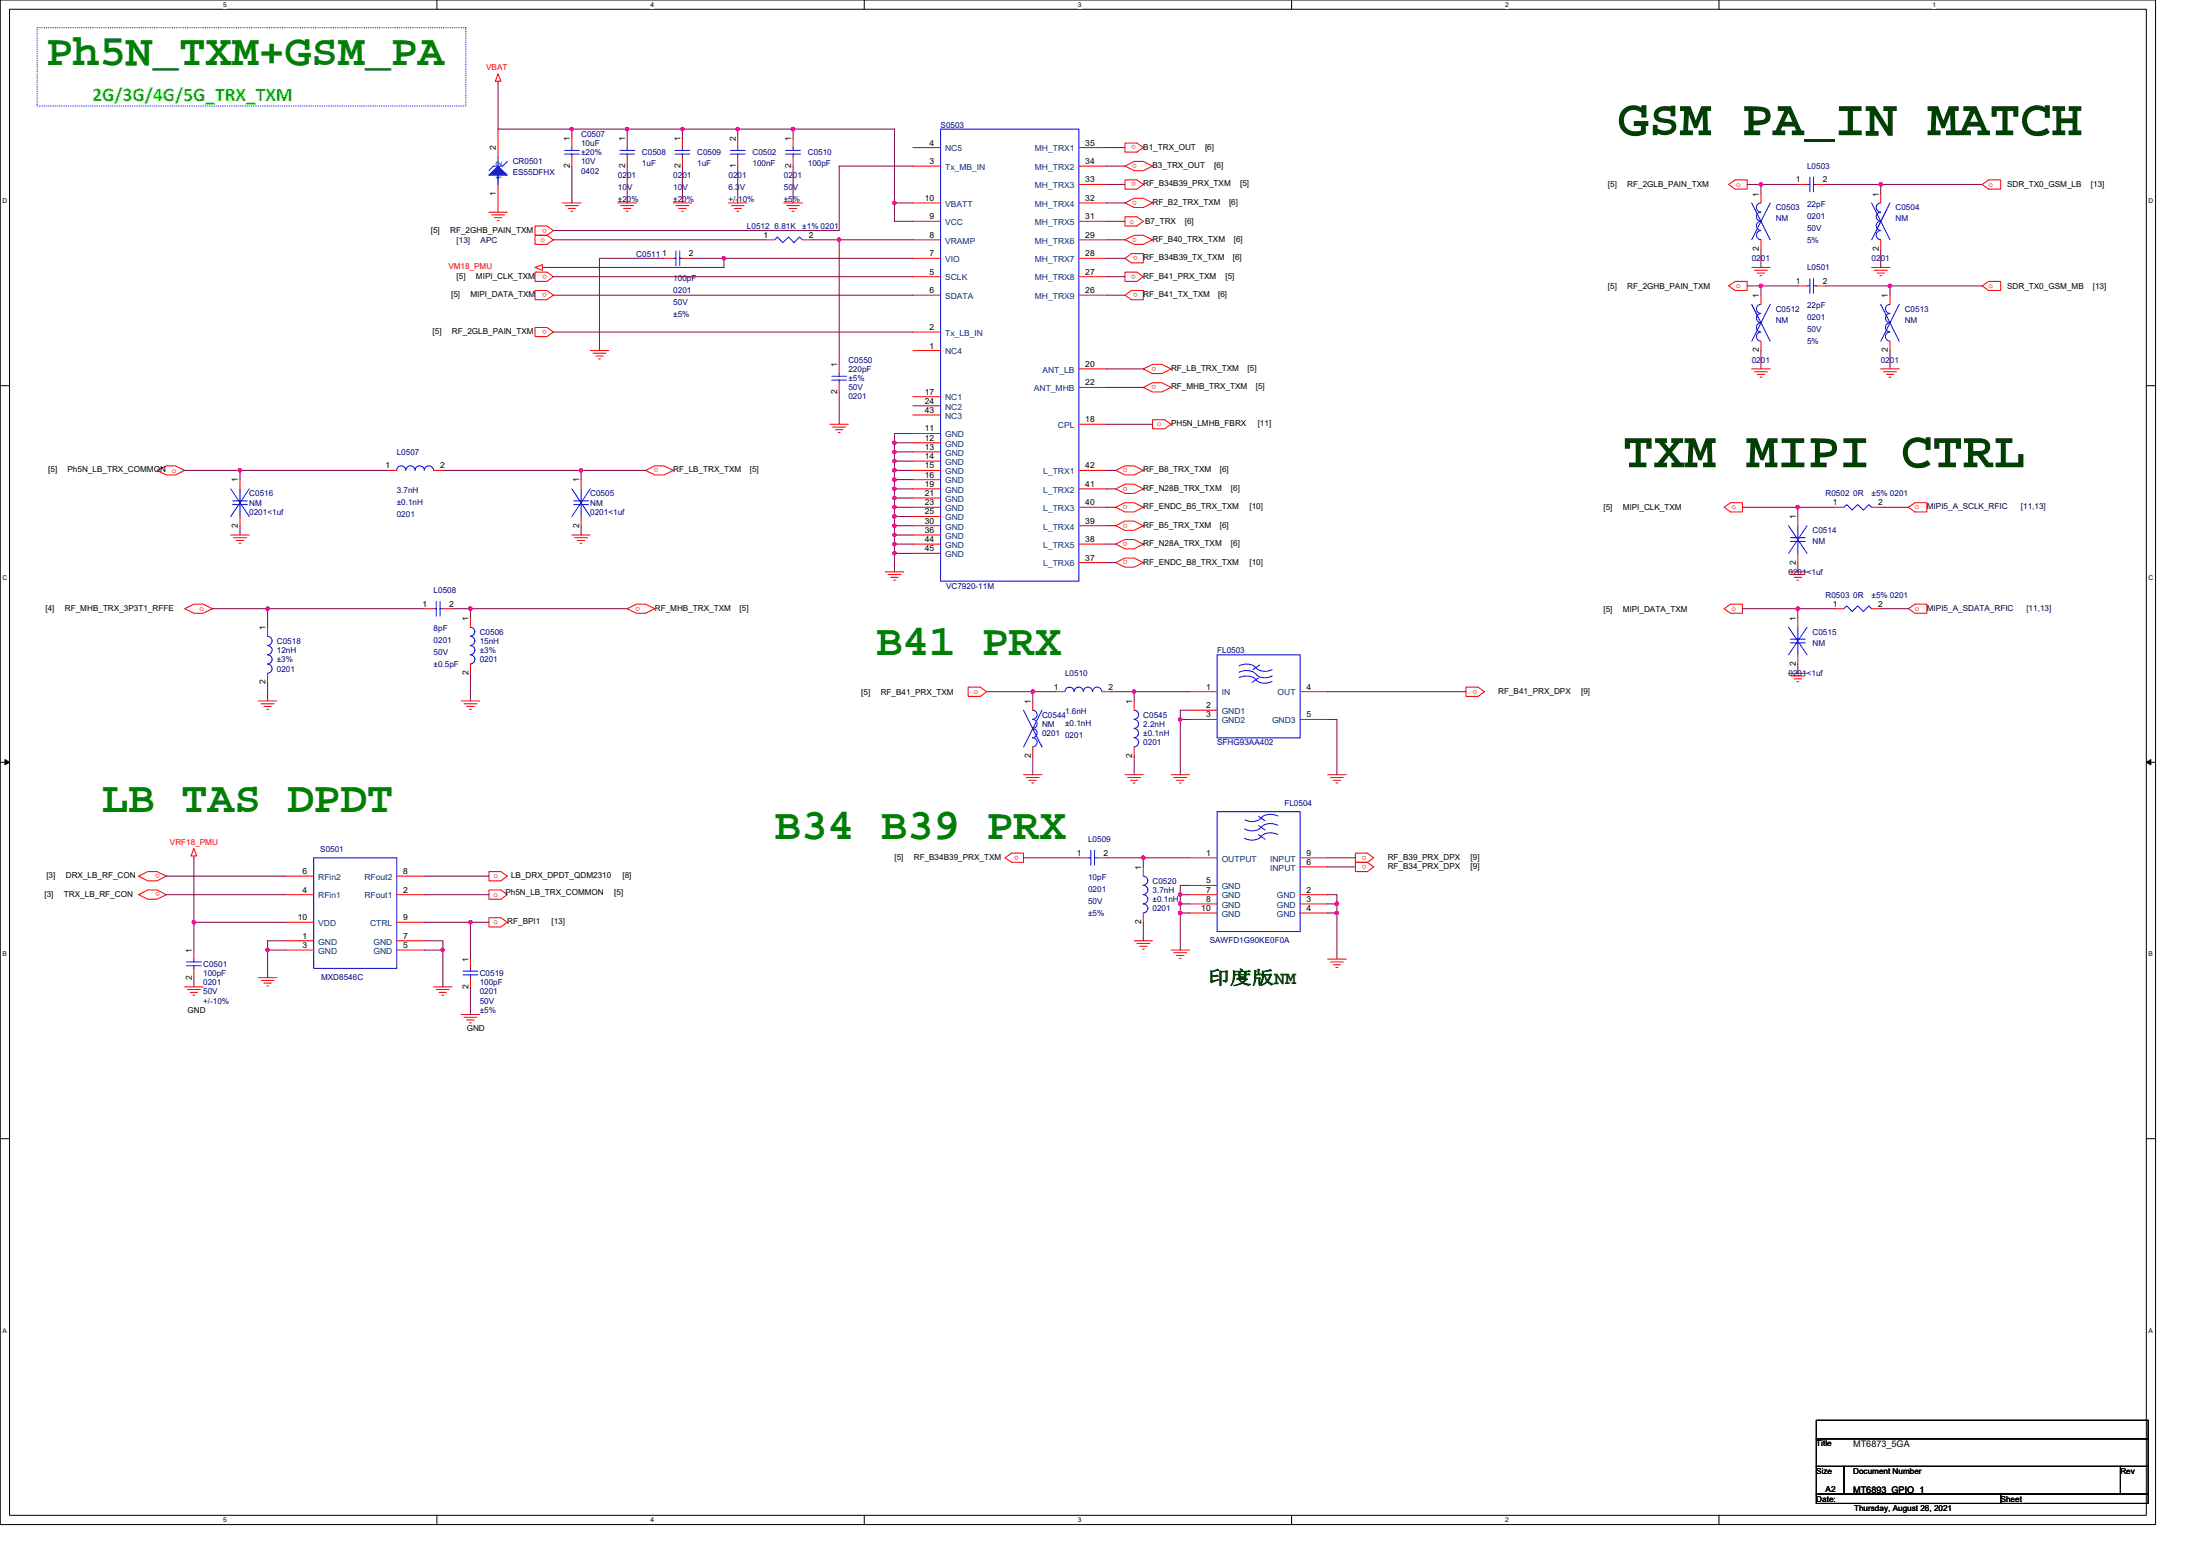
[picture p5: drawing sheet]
<svg xmlns="http://www.w3.org/2000/svg" width="297mm" height="210mm" viewBox="0 0 297 210" stroke-linecap="round" stroke-linejoin="round" font-family="sans-serif">
<path d="M0 0h291v205.7h-291zM1.3 1.2h288.5v203.3h-288.5z" fill="none" stroke="#000" stroke-width=".14"/>
<g fill="#fff">
<path d="M30.1 .1h.5v1h-.5z"/>
<path d="M30.1 204.6h.5v1h-.5z"/>
</g>
<path d="M59 0v1.2M59 204.5v1.2" fill="none" stroke="#000" stroke-width=".14"/>
<g fill="#fff">
<path d="M87.8 .1h.5v1h-.5z"/>
<path d="M87.8 204.6h.5v1h-.5z"/>
</g>
<path d="M116.7 0v1.2M116.7 204.5v1.2" fill="none" stroke="#000" stroke-width=".14"/>
<g fill="#fff">
<path d="M145.5 .1h.5v1h-.5z"/>
<path d="M145.5 204.6h.5v1h-.5z"/>
</g>
<path d="M174.4 0v1.2M174.4 204.5v1.2" fill="none" stroke="#000" stroke-width=".14"/>
<g fill="#fff">
<path d="M203.2 .1h.5v1h-.5z"/>
<path d="M203.2 204.6h.5v1h-.5z"/>
</g>
<path d="M232.1 0v1.2M232.1 204.5v1.2" fill="none" stroke="#000" stroke-width=".14"/>
<g fill="#fff">
<path d="M260.9 .1h.5v1h-.5z"/>
<path d="M.4 26.6h.6v1h-.6z"/>
<path d="M290.1 26.6h.6v1h-.6z"/>
<path d="M.4 77.4h.6v1h-.6z"/>
<path d="M290.1 77.4h.6v1h-.6z"/>
</g>
<path d="M0 52h1.3M289.8 52h1.2" fill="none" stroke="#000" stroke-width=".14"/>
<g fill="#fff">
<path d="M.4 128.3h.5v1h-.5z"/>
<path d="M290.1 128.3h.6v1h-.6z"/>
</g>
<path d="M0 102.9h1.3M289.8 102.9h1.2" fill="none" stroke="#000" stroke-width=".14"/>
<path d="M.7 102.5l.6 .4-.6 .3zM289.8 102.9l.6-.4v.7z" fill="#000" stroke="#000" stroke-width=".14"/>
<g fill="#fff">
<path d="M.4 179.1h.5v1h-.5z"/>
<path d="M290.1 179.1h.6v1h-.6z"/>
</g>
<path d="M0 153.7h1.3M289.8 153.7h1.2M245.2 191.7h44.8v2.5h-44.8zM245.2 194.2h44.8v3.7h-44.8zM245.2 197.9h3.8v3.7h-3.8zM249 197.9h37.3v3.7h-37.3zM286.3 197.9h3.7v3.7h-3.7zM245.2 201.6h24.9v1.3h-24.9zM270.1 201.6h19.9v1.3h-19.9z" fill="none" stroke="#000" stroke-width=".14"/>
<g fill="none" stroke="#00f" stroke-width=".14">
<path d="M5 3.7h57.9v10.6h-57.9zM77.2 19.9v.4M84.7 19.9v.4M92.1 19.9v.4M99.6 19.9v.4M107.1 19.9v.4M127 17.4h18.7v61h-18.7zM67.2 21.2v1.2M67.2 23.6v1.3M68.5 21.8l-.6 .6h-1.3l-.6 .6M76.2 20.3h2M76.2 20.8h2"/>
<path d="M77.2 20.8v.4M83.7 20.3h2M83.7 20.8h2M84.7 20.8v.4M90.9 34.9h.4M91.1 20.3h2M91.1 20.8h2M91.3 33.9v2M91.8 33.9v2M91.8 34.9h.3M92.1 20.8v.4M98.6 20.8h2"/>
<path d="M98.6 20.3h2M99.6 20.8v.4M104.6 32.4l.4-.4 .7 .7 .8-.7 .7 .7 .7-.7 .4 .4M106.1 20.3h2M106.1 20.8h2M107.1 20.8v.4M236.5 27.4l2.5 5M237.7 27.4a.61 .61 0 0 0-.6 .6 .61 .61 0 0 0 .6 .6 .61 .61 0 0 0-.6 .6 .61 .61 0 0 0 .6 .6M237.7 29.9a.61 .61 0 0 0-.6 .6 .61 .61 0 0 0 .6 .6M237.7 31.1a.61 .61 0 0 0-.6 .6 .61 .61 0 0 0 .6 .6M239 27.4l-2.5 5M244 24.9h.4"/>
<path d="M244 38.6h.4M244.4 23.9v2M244.4 37.6v2M244.9 23.9v2M244.9 24.9h.3M244.9 37.6v2M244.9 38.6h.3M252.7 27.4l2.5 5M253.9 27.4a.61 .61 0 0 0-.6 .6 .61 .61 0 0 0 .6 .6 .61 .61 0 0 0-.6 .6 .61 .61 0 0 0 .6 .6M253.9 29.9a.61 .61 0 0 0-.6 .6 .61 .61 0 0 0 .6 .6M253.9 31.1a.61 .61 0 0 0-.6 .6 .61 .61 0 0 0 .6 .6M255.2 27.4l-2.5 5"/>
<path d="M112.3 50.8h2M112.3 51.3h2M113.3 50.4v.4M113.3 51.3v.3M236.5 41.1l2.5 5M237.7 41.1a.6 .6 0 0 0-.6 .6 .6 .6 0 0 0 .6 .6M237.7 42.3a.61 .61 0 0 0-.6 .6 .61 .61 0 0 0 .6 .6M237.7 43.6a.61 .61 0 0 0-.6 .6 .61 .61 0 0 0 .6 .6M237.7 44.8a.61 .61 0 0 0-.6 .6 .61 .61 0 0 0 .6 .6M239 41.1l-2.5 5M253.9 41.1l2.5 5M255.2 41.1a.6 .6 0 0 0-.6 .6 .6 .6 0 0 0 .6 .6"/>
<path d="M255.2 42.3a.61 .61 0 0 0-.6 .6 .61 .61 0 0 0 .6 .6M255.2 43.6a.61 .61 0 0 0-.6 .6 .61 .61 0 0 0 .6 .6M255.2 44.8a.61 .61 0 0 0-.6 .6 .61 .61 0 0 0 .6 .6M256.4 41.1l-2.5 5M31.2 66l2.5 3.7M31.4 67.6h2M31.4 68.1h2M32.4 66v1.6M32.4 68.1v1.6M33.7 66l-2.5 3.7M53.6 63.5a.6 .6 0 0 1 .6-.6 .6 .6 0 0 1 .6 .6 .63 .63 0 0 1 .6-.6 .63 .63 0 0 1 .6 .6 .63 .63 0 0 1 .6-.6 .63 .63 0 0 1 .7 .6 .63 .63 0 0 1 .6-.6 .63 .63 0 0 1 .6 .6M77.2 66l2.5 3.7"/>
<path d="M77.5 67.6h2M77.5 68.1h2M78.5 66v1.6M78.5 68.1v1.6M79.7 66l-2.5 3.7M241.5 71l2.5 3.7M241.7 72.6h2M241.7 73.1h2M242.7 71v1.6M242.7 73.1v1.6M244 71l-2.5 3.7M249 68.5l.3-.4 .8 .7 .7-.7 .8 .7 .7-.7 .4 .4"/>
<path d="M36.1 85.9a.61 .61 0 0 1 .6 .6 .61 .61 0 0 1-.6 .6M36.1 87.1a.61 .61 0 0 1 .6 .6 .61 .61 0 0 1-.6 .6M36.1 88.4a.61 .61 0 0 1 .6 .6 .61 .61 0 0 1-.6 .6M36.1 89.6a.61 .61 0 0 1 .6 .6 .61 .61 0 0 1-.6 .6M58.5 82.1h.4M58.9 81.2v1.9M59.4 81.2v1.9M59.4 82.1h.4M63.5 84.6a.6 .6 0 0 1 .6 .6 .6 .6 0 0 1-.6 .7M63.5 85.9a.61 .61 0 0 1 .6 .6 .61 .61 0 0 1-.6 .6M63.5 87.1a.61 .61 0 0 1 .6 .6 .61 .61 0 0 1-.6 .6M63.5 88.4a.61 .61 0 0 1 .6 .6 .61 .61 0 0 1-.6 .6"/>
<path d="M138.2 95.8l2.5 5M139.4 95.8a.61 .61 0 0 1 .6 .7 .61 .61 0 0 1-.6 .6 .61 .61 0 0 1 .6 .6 .61 .61 0 0 1-.6 .6M139.4 98.3a.61 .61 0 0 1 .6 .6 .61 .61 0 0 1-.6 .6M139.4 99.6a.61 .61 0 0 1 .6 .6 .61 .61 0 0 1-.6 .6M140.7 95.8l-2.5 5M143.8 93.3a.6 .6 0 0 1 .6-.6 .6 .6 0 0 1 .6 .6M145 93.3a.61 .61 0 0 1 .6-.6 .61 .61 0 0 1 .7 .6M146.3 93.3a.61 .61 0 0 1 .6-.6 .61 .61 0 0 1 .6 .6M147.5 93.3a.61 .61 0 0 1 .6-.6 .61 .61 0 0 1 .7 .6M153.1 95.8a.61 .61 0 0 1 .6 .7 .61 .61 0 0 1-.6 .6 .61 .61 0 0 1 .6 .6 .61 .61 0 0 1-.6 .6M153.1 98.3a.61 .61 0 0 1 .6 .6 .61 .61 0 0 1-.6 .6M153.1 99.6a.61 .61 0 0 1 .6 .6 .61 .61 0 0 1-.6 .6"/>
<path d="M164.3 88.4h11.2v11.2h-11.2zM167.3 91.5a1.96 1.96 0 0 1 2.2 .2M167.3 89.9a1.97 1.97 0 0 1 2.2 .2M167.3 90.7a1.97 1.97 0 0 1 2.2 .3M169.6 91a1.8 1.8 0 0 0 2.2 .2M169.6 91.7a1.81 1.81 0 0 0 2.1 .2M169.6 90.1a1.8 1.8 0 0 0 2.2 .2M169.9 91.5l-.8 .6M170 89.7l-.8 .7M241.5 84.6l2.5 3.8M241.7 86.3h2M241.7 86.8h2"/>
<path d="M242.7 84.6v1.7M242.7 86.8v1.6M244 84.6l-2.5 3.8M249 82.1l.3-.3 .8 .7 .7-.7 .8 .7 .7-.7 .4 .3M42.4 115.8h11.2v14.9h-11.2zM146.9 115.8h.4M147.3 114.8v2M147.8 114.8v2M147.8 115.8h.3M154.3 118.2a.61 .61 0 0 1 .7 .7 .61 .61 0 0 1-.7 .6M154.3 119.5a.61 .61 0 0 1 .7 .6 .61 .61 0 0 1-.7 .6M164.3 109.5h11.2v16.2h-11.2z"/>
<path d="M169.9 110.2l.9 .6M169.9 111.4l.9 .6M169.9 112.6l.9 .7M170.2 110.4a1.84 1.84 0 0 1-2.1 .2M170.2 111.6a1.87 1.87 0 0 1-2.2 .3M170.3 112.9a1.87 1.87 0 0 1-2.3 .2M172.5 110.1a1.92 1.92 0 0 0-2.2 .3M172.5 111.4a1.92 1.92 0 0 0-2.2 .2M172.5 112.6a1.97 1.97 0 0 0-2.2 .3M25.2 129.8h2M25.2 130.3h2M26.2 129.4v.4"/>
<path d="M26.2 130.3v.4M62.5 131.1h2M62.5 131.6h2M63.5 130.7v.4M63.5 131.6v.3M154.3 120.7a.61 .61 0 0 1 .7 .6 .61 .61 0 0 1-.7 .7M154.3 122a.6 .6 0 0 1 .7 .6 .6 .6 0 0 1-.7 .6"/>
</g>
<g fill="none" stroke="#f00" stroke-width=".14">
<path d="M67.2 11v.2M67.2 17.4v3.8M67.2 10l.4 1h-.7zM77.2 18.7v1.2M84.7 18.7v1.2M92.1 18.7v1.2M99.6 18.7v1.2M107.1 18.7v1.2M123.3 19.9h3.7M145.7 19.9h3.7M151.9 19.3h1.6l.9 .6-.9 .6h-1.6zM66 28.6h2.5"/>
<path d="M66.4 29h1.7M66.8 29.4h1M67.1 29.8h.3M67.2 24.9v3.7M72.2 30.5h1.6l.9 .6-.9 .6h-1.6zM72.2 36.7h1.6l.9 .6-.9 .7h-1.6zM72.2 39.2h1.6l.9 .6-.9 .6h-1.6zM72.2 31.7h1.6l.9 .7-.9 .6h-1.6zM72.2 36.1l1-.4v.8zM73.2 36.1h.3M76 27.4h2.5M76.3 27.7h1.8"/>
<path d="M76.7 28.1h1M77.1 28.5h.2M77.2 21.2v1.2M83.4 27.4h2.5M83.8 27.7h1.8M84.2 28.1h1M84.6 28.5h.2M84.7 21.2v1.2M89.7 34.9h1.2M90.9 27.4h2.5M91.3 27.7h1.7M91.6 28.1h1"/>
<path d="M92 28.5h.3M92.1 34.9h1.3M92.1 21.2v1.2M98.4 27.4h2.5M98.7 27.7h1.8M99.1 28.1h1M99.5 28.5h.2M99.6 21.2v1.2M103.4 32.4h1.2M105.8 27.4h2.5M106.2 27.7h1.7M106.6 28.1h1"/>
<path d="M107 28.5h.2M107.1 21.2v1.2M108.3 32.4h1.3M123.3 22.4h3.7M123.3 37.3h3.7M123.3 39.8h3.7M123.3 27.4h3.7M123.3 29.9h3.7M123.3 34.9h3.7M123.3 32.4h3.7M145.7 22.4h3.7M145.7 24.9h3.7"/>
<path d="M145.7 27.4h3.7M145.7 29.9h3.7M145.7 32.4h3.7M145.7 34.9h3.7M145.7 37.3h3.7M145.7 39.8h3.7M151.9 22.4l1.2-.6h1.3l1.2 .6-1.2 .6h-1.3zM151.9 27.4l1.2-.6h1.3l1.2 .6-1.2 .6h-1.3zM151.9 32.4l1.2-.7h1.3l1.2 .7-1.2 .6h-1.3zM151.9 36.7h1.6l.9 .6-.9 .7h-1.6zM151.9 29.3h1.6l.9 .6-.9 .6h-1.6zM151.9 24.3h1.6l.9 .6-.9 .6h-1.6z"/>
<path d="M151.9 39.8l.9-.6h1.6v1.2h-1.6zM151.9 34.9l.9-.7h1.6v1.3h-1.6zM233.4 24.9l.9-.6h1.6v1.2h-1.6zM233.4 38.6l.9-.6h1.6v1.2h-1.6zM236.5 36.1h2.5M236.9 36.5h1.7M237.3 36.9h1M237.6 37.2h.3M237.8 39.8v1.3M237.8 26.1v1.3M237.8 32.4v1.2M242.7 24.9h1.3"/>
<path d="M242.7 38.6h1.3M245.2 24.9h1.3M245.2 38.6h1.3M252.7 36.1h2.5M253.1 36.5h1.7M253.4 36.9h1M253.8 37.2h.3M253.9 26.1v1.3M253.9 32.4v1.2M255.2 39.8v1.3M267.6 24.9l.9-.6h1.6v1.2h-1.6zM267.6 38.6l.9-.6h1.6v1.2h-1.6z"/>
<path d="M72.2 44.2h1.6l.9 .6-.9 .6h-1.6zM79.7 47.3h2.5M80.1 47.7h1.7M80.5 48h.9M80.8 48.4h.3M112.1 57.3h2.5M112.4 57.6h1.8M112.8 58h1M113.2 58.4h.2M113.3 49.2v1.2M113.3 51.6v1.3M123.3 58.5h3.7"/>
<path d="M123.3 59.8h3.7M123.3 44.8h3.7M123.3 47.3h3.7M123.3 53.5h3.7M123.3 54.8h3.7M123.3 56h3.7M145.7 49.8h3.7M145.7 57.3h3.7M145.7 52.3h3.7M154.4 49.8l1.2-.6h1.3l1.2 .6-1.2 .6h-1.3zM154.4 52.3l1.2-.7h1.3l1.2 .7-1.2 .6h-1.3zM155.6 56.6h1.6l.9 .7-.9 .6h-1.6z"/>
<path d="M236.5 49.8h2.5M236.9 50.2h1.7M237.3 50.5h1M237.6 50.9h.3M237.8 46.1v1.2M253.9 49.8h2.5M254.3 50.2h1.7M254.7 50.5h1M255.1 50.9h.2M255.2 46.1v1.2M21.2 63.5l1.3-.6h1.2l1.2 .6-1.2 .6h-1.2zM31.2 72.2h2.5"/>
<path d="M31.5 72.6h1.8M31.9 72.9h1M32.3 73.3h.2M32.4 64.7v1.3M32.4 69.7v1.3M52.3 63.5h1.3M58.5 63.5h1.3M77.2 72.2h2.5M77.6 72.6h1.7M78 72.9h.9M78.3 73.3h.3M78.5 64.7v1.3"/>
<path d="M78.5 69.7v1.3M87.2 63.5l1.2-.6h1.3l1.2 .6-1.2 .6h-1.3zM119.5 77.2h2.5M119.9 77.5h1.7M120.3 77.9h1M120.6 78.3h.3M123.3 61h3.7M123.3 62.2h3.7M123.3 63.5h3.7M123.3 64.7h3.7M123.3 66h3.7M123.3 67.2h3.7"/>
<path d="M123.3 68.5h3.7M123.3 69.7h3.7M123.3 71h3.7M123.3 72.2h3.7M123.3 73.4h3.7M123.3 74.7h3.7M145.7 63.5h3.7M145.7 66h3.7M145.7 68.5h3.7M145.7 71h3.7M145.7 73.4h3.7M145.7 75.9h3.7"/>
<path d="M150.6 63.5l1.3-.6h1.2l1.3 .6-1.3 .6h-1.2zM150.6 75.9l1.3-.6h1.2l1.3 .6-1.3 .6h-1.2zM150.6 66l1.3-.7h1.2l1.3 .7-1.3 .6h-1.2zM150.6 71l1.3-.7h1.2l1.3 .7-1.3 .6h-1.2zM150.6 73.4l1.3-.6h1.2l1.3 .6-1.3 .7h-1.2zM150.6 68.5l1.3-.7h1.2l1.3 .7-1.3 .6h-1.2zM232.8 68.5l.9-.7h1.6v1.3h-1.6zM241.5 77.2h2.5M241.9 77.5h1.7M242.2 77.9h1M242.6 78.3h.3M242.7 69.7v1.3"/>
<path d="M242.7 74.7v1.2M247.7 68.5h1.3M252.7 68.5h1.2M257.7 68.5l.8-.7h1.7v1.3h-1.7zM24.9 82.1l1.3-.6h1.2l1.3 .6-1.3 .7h-1.2zM34.9 94.6h2.5M35.3 95h1.7M35.6 95.3h1M36 95.7h.3M36.1 84.6v1.3M36.1 90.9v1.2M57.3 82.1h1.2"/>
<path d="M59.8 82.1h1.2M62.3 94.6h2.5M62.7 95h1.7M63 95.3h1M63.4 95.7h.2M63.5 83.4v1.2M63.5 89.6v1.3M84.7 82.1l1.2-.6h1.3l1.2 .6-1.2 .7h-1.3zM130.7 92.7h1.7l.8 .6-.8 .7h-1.7zM139.4 94.6v1.2M142.6 93.3h1.2M148.8 93.3h1.2"/>
<path d="M153.1 94.6v1.2M160.6 93.3h3.7M160.6 97.1h3.7M160.6 95.8h3.7M175.5 93.3h3.8M175.5 97.1h3.8M197.9 92.7h1.7l.8 .6-.8 .7h-1.7zM232.8 82.1l.9-.6h1.6v1.3h-1.6zM241.5 90.9h2.5M241.9 91.2h1.7M242.2 91.6h1M242.6 92h.3"/>
<path d="M242.7 83.4v1.2M242.7 88.4v1.2M247.7 82.1h1.3M252.7 82.1h1.2M257.7 82.1l.8-.6h1.7v1.3h-1.7zM18.7 118.2l1.3-.6h1.2l1.3 .6-1.3 .7h-1.2zM26.2 114.5l.4 1h-.8zM26.2 115.5v.3M38.6 118.2h3.8M53.6 118.2h3.7M66 117.6h1.6l.9 .6-.9 .7h-1.6zM135.7 115.8l.9-.7h1.6v1.3h-1.6z"/>
<path d="M138.2 104.5h2.5M138.6 104.9h1.7M138.9 105.3h1M139.3 105.7h.3M139.4 100.8v1.3M145.7 115.8h1.2M148.1 115.8h1.3M151.9 104.5h2.5M152.2 104.9h1.8M152.6 105.3h1M153 105.7h.2M153.1 100.8v1.3"/>
<path d="M154.4 117v1.2M158.1 104.5h2.5M158.5 104.9h1.7M158.9 105.3h.9M159.2 105.7h.3M160.6 115.8h3.7M160.6 119.5h3.7M175.5 117h3.8M175.5 115.8h3.8M179.3 104.5h2.5M179.6 104.9h1.8M180 105.3h1"/>
<path d="M180.4 105.7h.2M183 115.1h1.6l.9 .7-.9 .6h-1.6zM183 116.4h1.6l.9 .6-.9 .6h-1.6zM18.7 120.7l1.3-.6h1.2l1.3 .6-1.3 .6h-1.2zM24.9 133.2h2.5M25.3 133.5h1.7M25.7 133.9h1M26.1 134.3h.2M26.2 128.2v1.2M26.2 130.7v1.2M34.9 131.9h2.5M35.3 132.3h1.7"/>
<path d="M35.6 132.7h1M36 133.1h.3M38.6 127h3.8M38.6 128.2h3.8M38.6 120.7h3.8M38.6 124.5h3.8M53.6 120.7h3.7M53.6 128.2h3.7M53.6 127h3.7M53.6 124.5h3.7M58.5 133.2h2.5M58.9 133.5h1.8"/>
<path d="M59.3 133.9h1M59.7 134.3h.2M62.3 136.9h2.5M62.7 137.3h1.7M63 137.6h1M63.4 138h.2M63.5 129.4v1.3M63.5 131.9v1.3M66 123.8h1.6l.9 .7-.9 .6h-1.6zM66 120.1h1.6l.9 .6-.9 .6h-1.6zM153.1 127h2.5M153.5 127.3h1.8"/>
<path d="M153.9 127.7h1M154.3 128.1h.2M154.4 123.2v1.3M158.1 128.2h2.5M158.5 128.6h1.7M158.9 128.9h.9M159.2 129.3h.3M160.6 120.7h3.7M160.6 122h3.7M160.6 123.2h3.7M175.5 120.7h3.8M175.5 122h3.8"/>
<path d="M175.5 123.2h3.8M179.3 129.4h2.5M179.6 129.8h1.8M180 130.2h1M180.4 130.6h.2"/>
</g>
<path d="M66 23.6l1.2-1.2 1.3 1.2z" fill-rule="evenodd" fill="#00f" stroke="#00f" stroke-width=".14"/>
<g fill="none" stroke="#800040" stroke-width=".14">
<path d="M67.2 11.2v6.2h10M77.2 17.4h7.5M77.2 17.4v1.3M84.7 17.4h7.4M84.7 17.4v1.3M92.1 17.4v1.3M92.1 17.4h7.5M99.6 17.4h7.5M99.6 17.4v1.3M107.1 17.4v1.3M107.1 17.4h13.7v10M149.4 19.9h2.5"/>
<path d="M74.7 37.3h48.6M74.7 39.8h48.6M74.7 32.4h28.7M77.2 22.4v5M84.7 22.4v5M89.7 34.9h-8.8v12.4M92.1 22.4v5M93.4 34.9h4.3M97.7 34.9h25.6M97.7 34.9v1.2h-24.2M99.6 22.4v5M107.1 22.4v5"/>
<path d="M109.6 32.4h3.7M113.3 32.4v16.8M113.3 32.4h10M120.8 27.4h2.5M120.8 27.4v2.5h2.5M123.3 22.4h-10v8.7h-38.6M149.4 22.4h2.5M149.4 27.4h2.5M149.4 29.9h2.5M149.4 32.4h2.5M149.4 37.3h2.5M149.4 39.8h2.5"/>
<path d="M149.4 34.9h2.5M149.4 24.9h2.5M235.9 24.9h1.9M235.9 38.6h1.9M237.8 38.6h4.9M237.8 24.9h4.9M237.8 24.9v1.2M237.8 33.6v2.5M237.8 38.6v1.2M246.5 38.6h8.7M246.5 24.9h7.4M253.9 33.6v2.5"/>
<path d="M267.6 38.6h-12.4v1.2M267.6 24.9h-13.7v1.2M74.7 44.8h48.6M113.3 52.9v4.4M120.8 59.8h2.5M120.8 59.8v1.2M123.3 58.5h-2.5v1.3M149.4 57.3h6.2M149.4 52.3h5M149.4 49.8h5M237.8 47.3v2.5M255.2 47.3v2.5"/>
<path d="M24.9 63.5h7.5M32.4 71v1.2M32.4 63.5v1.2M32.4 63.5h19.9M59.8 63.5h18.7M78.5 63.5v1.2M78.5 71v1.2M78.5 63.5h8.7M120.8 61h2.5M120.8 62.2h2.5M120.8 63.5h2.5M120.8 64.7h2.5"/>
<path d="M120.8 66h2.5M120.8 67.2h2.5M120.8 68.5h2.5M120.8 69.7h2.5M120.8 71h2.5M120.8 72.2h2.5M120.8 73.4h2.5M120.8 74.7h2.5M120.8 61v1.2M120.8 62.2v1.3M120.8 63.5v1.2M120.8 64.7v1.3"/>
<path d="M120.8 66v1.2M120.8 67.2v1.3M120.8 68.5v1.2M120.8 69.7v1.3M120.8 71v1.2M120.8 72.2v1.2M120.8 73.4v1.3M120.8 74.7v2.5M149.4 63.5h1.2M149.4 66h1.2M149.4 71h1.2M149.4 68.5h1.2"/>
<path d="M149.4 73.4h1.2M149.4 75.9h1.2M235.3 68.5h7.4M242.7 68.5v1.2M242.7 75.9v1.3M242.7 68.5h5M253.9 68.5h3.8M28.7 82.1h7.4M36.1 82.1v2.5M36.1 92.1v2.5M36.1 82.1h21.2M61 82.1h2.5"/>
<path d="M63.5 90.9v3.7M63.5 82.1h21.2M63.5 82.1v1.3M133.2 93.3h6.2M139.4 93.3h3.2M139.4 93.3v1.3M150 93.3h3.1M153.1 93.3h7.5M153.1 93.3v1.3M160.6 95.8h-1.2v1.3M160.6 97.1h-1.2v7.4M179.3 97.1h1.2v7.4"/>
<path d="M179.3 93.3h18.6M235.3 82.1h7.4M242.7 82.1v1.3M242.7 89.6v1.3M242.7 82.1h5M253.9 82.1h3.8M22.5 118.2h16.1M26.2 115.8v8.7M57.3 118.2h8.7M138.2 115.8h7.5M139.4 102.1v2.4M149.4 115.8h11.2"/>
<path d="M153.1 102.1v2.4M154.4 115.8v1.2M160.6 119.5h-1.2v1.2M179.3 115.8h3.7M179.3 117h3.7M22.5 120.7h16.1M26.2 131.9v1.3M26.2 124.5h12.4M26.2 124.5v3.7M36.1 128.2h2.5M36.1 128.2v3.7M38.6 127h-2.5v1.2"/>
<path d="M57.3 124.5h6.2M57.3 128.2h2.5M57.3 127h2.5v1.2M57.3 120.7h8.7M59.8 128.2v5M63.5 124.5v4.9M63.5 133.2v3.7M63.5 124.5h2.5M154.4 124.5v2.5M159.4 122h1.2M159.4 122v1.2M160.6 120.7h-1.2v1.3"/>
<path d="M160.6 123.2h-1.2v5M179.3 123.2h1.2v6.2M179.3 120.7h1.2v1.3M179.3 122h1.2M180.5 122v1.2"/>
</g>
<g fill="#f0f" stroke="#f0f" stroke-width=".14">
<circle cx="63.5" cy="124.4" r=".24"/>
<circle cx="77.2" cy="17.4" r=".24"/>
<circle cx="92.1" cy="17.4" r=".23"/>
<circle cx="84.7" cy="17.4" r=".23"/>
<circle cx="99.6" cy="17.4" r=".24"/>
<circle cx="107.1" cy="17.4" r=".24"/>
<circle cx="120.8" cy="27.4" r=".24"/>
<circle cx="97.7" cy="34.8" r=".24"/>
<circle cx="120.8" cy="61" r=".24"/>
<circle cx="120.8" cy="59.7" r=".24"/>
<circle cx="120.8" cy="62.2" r=".24"/>
<circle cx="120.8" cy="63.5" r=".24"/>
<circle cx="120.8" cy="66" r=".24"/>
<circle cx="120.8" cy="64.7" r=".24"/>
<circle cx="120.8" cy="67.2" r=".24"/>
<circle cx="120.8" cy="69.7" r=".24"/>
<circle cx="120.8" cy="68.4" r=".24"/>
<circle cx="120.8" cy="70.9" r=".24"/>
<circle cx="120.8" cy="73.4" r=".24"/>
<circle cx="120.8" cy="72.2" r=".24"/>
<circle cx="120.8" cy="74.7" r=".24"/>
<circle cx="237.8" cy="24.9" r=".24"/>
<circle cx="253.9" cy="24.9" r=".24"/>
<circle cx="237.8" cy="38.6" r=".24"/>
<circle cx="255.2" cy="38.6" r=".24"/>
<circle cx="242.7" cy="68.4" r=".24"/>
<circle cx="242.7" cy="82.1" r=".24"/>
<circle cx="63.5" cy="82.1" r=".24"/>
<circle cx="78.4" cy="63.5" r=".24"/>
<circle cx="36.1" cy="82.1" r=".24"/>
<circle cx="32.4" cy="63.5" r=".24"/>
<circle cx="139.4" cy="93.3" r=".24"/>
<circle cx="159.3" cy="97.1" r=".23"/>
<circle cx="113.3" cy="32.4" r=".24"/>
<circle cx="26.2" cy="124.4" r=".24"/>
<circle cx="36.1" cy="128.2" r=".23"/>
<circle cx="59.8" cy="128.2" r=".23"/>
<circle cx="154.4" cy="115.7" r=".23"/>
<circle cx="159.3" cy="120.7" r=".24"/>
<circle cx="180.5" cy="122" r=".24"/>
<circle cx="180.5" cy="123.2" r=".24"/>
<circle cx="159.3" cy="122" r=".23"/>
<circle cx="159.3" cy="123.2" r=".23"/>
<circle cx="153.1" cy="93.3" r=".24"/>
</g>
<g font-size="7" fill="#004000">
<text x="218.5" y="18.2">GSM PA_IN MATCH</text>
<text x="219.1" y="63.1">TXM MIPI CTRL</text>
</g>
<g font-size="6" fill="#008000">
<text x="6.3" y="8.7">Ph5N_TXM+GSM_PA</text>
<text x="118.3" y="88.4">B41 PRX</text>
<text x="13.7" y="109.5">LB TAS DPDT</text>
<text x="104.6" y="113.3">B34 B39 PRX</text>
</g>
<text font-size="2.6" fill="#0f0" x="12.5" y="13.7">2G/3G/4G/5G_TRX_TXM</text>
<text font-size="2.5" fill="#004000" x="163.1" y="132.8">印度版NM</text>
<g font-size="1.2">
<text x="250.2" y="195.3">MT6873_5GA</text>
<text x="250.2" y="201.5">MT6893_GPIO_1</text>
</g>
<g font-size="1.1" fill="#f00">
<text x="65.6" y="9.5">VBAT</text>
<text x="153.4" y="19.6" transform="rotate(180 153.4 19.6)">o</text>
<text x="153.5" y="22.1" transform="rotate(180 153.5 22.1)">o</text>
<text x="153.4" y="24.6" transform="rotate(180 153.4 24.6)">o</text>
<text x="153.5" y="27.1" transform="rotate(180 153.5 27.1)">o</text>
<text x="234.4" y="25.2">o</text>
<text x="268.5" y="25.2">o</text>
<text x="73" y="32.7">o</text>
<text x="73.8" y="30.8" transform="rotate(180 73.8 30.8)">o</text>
<text x="152.5" y="30.2">o</text>
<text x="153.5" y="32.1" transform="rotate(180 153.5 32.1)">o</text>
<text x="153.6" y="34.6" transform="rotate(180 153.6 34.6)">o</text>
<text x="60.5" y="36.4">VM18_PMU</text>
<text x="73.8" y="37.1" transform="rotate(180 73.8 37.1)">o</text>
<text x="73.8" y="39.5" transform="rotate(180 73.8 39.5)">o</text>
<text x="153.4" y="37.1" transform="rotate(180 153.4 37.1)">o</text>
<text x="153.6" y="39.5" transform="rotate(180 153.6 39.5)">o</text>
<text x="234.4" y="38.9">o</text>
<text x="268.5" y="38.9">o</text>
<text x="73.8" y="44.5" transform="rotate(180 73.8 44.5)">o</text>
<text x="156.1" y="49.5" transform="rotate(180 156.1 49.5)">o</text>
<text x="156.1" y="52" transform="rotate(180 156.1 52)">o</text>
<text x="156.2" y="57.6">o</text>
<text x="23.2" y="63.8">o</text>
<text x="88.9" y="63.2" transform="rotate(180 88.9 63.2)">o</text>
<text x="152.2" y="63.2" transform="rotate(180 152.2 63.2)">o</text>
<text x="152.2" y="65.7" transform="rotate(180 152.2 65.7)">o</text>
<text x="152.2" y="70.7" transform="rotate(180 152.2 70.7)">o</text>
<text x="152.2" y="68.2" transform="rotate(180 152.2 68.2)">o</text>
<text x="233.8" y="68.7">o</text>
<text x="258.5" y="68.7">o</text>
<text x="152.2" y="75.6" transform="rotate(180 152.2 75.6)">o</text>
<text x="152.2" y="73.2" transform="rotate(180 152.2 73.2)">o</text>
<text x="26.9" y="82.4">o</text>
<text x="86.4" y="81.9" transform="rotate(180 86.4 81.9)">o</text>
<text x="233.8" y="82.4">o</text>
<text x="258.5" y="82.4">o</text>
<text x="131.5" y="93.6">o</text>
<text x="199.4" y="93.1" transform="rotate(180 199.4 93.1)">o</text>
<text x="21.6" y="118" transform="rotate(180 21.6 118)">o</text>
<text x="22.9" y="114">VRF18_PMU</text>
<text x="66.6" y="118.5">o</text>
<text x="137.6" y="115.5" transform="rotate(180 137.6 115.5)">o</text>
<text x="184.5" y="115.5" transform="rotate(180 184.5 115.5)">o</text>
<text x="184.5" y="116.7" transform="rotate(180 184.5 116.7)">o</text>
<text x="21.6" y="120.4" transform="rotate(180 21.6 120.4)">o</text>
<text x="66.6" y="124.8">o</text>
<text x="66.6" y="121">o</text>
</g>
<g font-size="1.1" fill="#000080">
<text x="127" y="17.2">S0503</text>
<text x="69.2" y="22.2">CR0501</text>
<text x="69.2" y="23.7">ES55DFHX</text>
<text x="78.5" y="18.4">C0507</text>
<text x="78.5" y="19.7">10uF</text>
<text x="78.5" y="23.4">0402</text>
<text x="78.5" y="22.2">10V</text>
<text x="78.5" y="20.9">±20%</text>
<text x="86.7" y="20.9">C0508</text>
<text x="86.7" y="22.4">1uF</text>
<text x="94.1" y="20.9">C0509</text>
<text x="94.1" y="22.4">1uF</text>
<text x="101.6" y="20.9">C0502</text>
<text x="101.6" y="22.4">100nF</text>
<text x="109.1" y="20.9">C0510</text>
<text x="109.1" y="22.4">100pF</text>
<text x="244" y="22.8">L0503</text>
<text x="83.4" y="24">0201</text>
<text x="83.4" y="25.7">10V</text>
<text x="83.4" y="27.3">±20%</text>
<text x="90.9" y="24">0201</text>
<text x="90.9" y="25.7">10V</text>
<text x="90.9" y="27.3">±20%</text>
<text x="98.4" y="24">0201</text>
<text x="98.4" y="25.7">6.3V</text>
<text x="98.4" y="27.3">+/-10%</text>
<text x="105.8" y="24">0201</text>
<text x="105.8" y="25.7">50V</text>
<text x="105.8" y="27.3">±5%</text>
<text x="239.8" y="28.4">C0503</text>
<text x="239.8" y="29.9">NM</text>
<text x="244" y="27.9">22pF</text>
<text x="244" y="29.5">0201</text>
<text x="255.9" y="28.4">C0504</text>
<text x="255.9" y="29.9">NM</text>
<text x="85.9" y="34.6">C0511</text>
<text x="100.9" y="30.9">L0512 6.81K</text>
<text x="108.3" y="30.9">±1% 0201</text>
<text x="236.5" y="35.2">0201</text>
<text x="244" y="31.1">50V</text>
<text x="244" y="32.8">5%</text>
<text x="252.7" y="35.2">0201</text>
<text x="90.9" y="37.9">100pF</text>
<text x="90.9" y="39.5">0201</text>
<text x="90.9" y="41.1">50V</text>
<text x="244" y="36.5">L0501</text>
<text x="244" y="41.6">22pF</text>
<text x="90.9" y="42.7">±5%</text>
<text x="239.8" y="42.1">C0512</text>
<text x="239.8" y="43.6">NM</text>
<text x="244" y="43.2">0201</text>
<text x="244" y="44.8">50V</text>
<text x="244" y="46.4">5%</text>
<text x="257.2" y="42.1">C0513</text>
<text x="257.2" y="43.6">NM</text>
<text x="114.6" y="48.9">C0550</text>
<text x="114.6" y="50.2">220pF</text>
<text x="114.6" y="53.9">0201</text>
<text x="114.6" y="52.7">50V</text>
<text x="114.6" y="51.4">±5%</text>
<text x="236.5" y="48.9">0201</text>
<text x="253.9" y="48.9">0201</text>
<text x="53.6" y="61.4">L0507</text>
<text x="33.7" y="67">C0516</text>
<text x="33.7" y="68.2">NM</text>
<text x="33.7" y="69.5">0201&lt;1uf</text>
<text x="53.6" y="66.5">3.7nH</text>
<text x="53.6" y="68.1">±0.1nH</text>
<text x="53.6" y="69.7">0201</text>
<text x="79.7" y="67">C0505</text>
<text x="79.7" y="68.2">NM</text>
<text x="79.7" y="69.5">0201&lt;1uf</text>
<text x="244.7" y="72">C0514</text>
<text x="246.5" y="67">R0502 0R</text>
<text x="252.7" y="67">±5% 0201</text>
<text x="241.5" y="77.6">0201&lt;1uf</text>
<text x="244.7" y="73.4">NM</text>
<text x="58.5" y="80.1">L0508</text>
<text x="127.7" y="79.4">VC7920-11M</text>
<text x="246.5" y="80.7">R0503 0R</text>
<text x="252.7" y="80.7">±5% 0201</text>
<text x="37.4" y="86.9">C0518</text>
<text x="37.4" y="88.1">12nH</text>
<text x="37.4" y="89.4">±3%</text>
<text x="58.5" y="85.2">8pF</text>
<text x="58.5" y="86.8">0201</text>
<text x="58.5" y="88.4">50V</text>
<text x="64.8" y="85.7">C0506</text>
<text x="64.8" y="86.9">15nH</text>
<text x="64.8" y="88.1">±3%</text>
<text x="64.8" y="89.4">0201</text>
<text x="164.3" y="88.1">FL0503</text>
<text x="244.7" y="85.7">C0515</text>
<text x="244.7" y="87.1">NM</text>
<text x="37.4" y="90.6">0201</text>
<text x="58.5" y="90">±0.5pF</text>
<text x="143.8" y="91.2">L0510</text>
<text x="241.5" y="91.2">0201&lt;1uf</text>
<text x="140.7" y="96.9">C0544</text>
<text x="140.7" y="98.1">NM</text>
<text x="140.7" y="99.3">0201</text>
<text x="143.8" y="96.4">1.6nH</text>
<text x="143.8" y="98">±0.1nH</text>
<text x="143.8" y="99.6">0201</text>
<text x="154.4" y="96.9">C0545</text>
<text x="154.4" y="98.1">2.2nH</text>
<text x="154.4" y="99.3">±0.1nH</text>
<text x="154.4" y="100.6">0201</text>
<text x="164.3" y="100.6">SFHG93AA402</text>
<text x="146.9" y="113.7">L0509</text>
<text x="173.4" y="108.8">FL0504</text>
<text x="43.2" y="115">S0501</text>
<text x="146.9" y="118.8">10pF</text>
<text x="155.6" y="119.3">C0520</text>
<text x="146.9" y="120.4">0201</text>
<text x="146.9" y="122">50V</text>
<text x="146.9" y="123.6">±5%</text>
<text x="155.6" y="120.5">3.7nH</text>
<text x="155.6" y="121.8">±0.1nH</text>
<text x="155.6" y="123">0201</text>
<text x="27.4" y="130.4">C0501</text>
<text x="27.4" y="131.7">100pF</text>
<text x="64.8" y="131.7">C0519</text>
<text x="163.3" y="127.2">SAWFD1G90KE0F0A</text>
<text x="27.4" y="132.9">0201</text>
<text x="27.4" y="134.2">50V</text>
<text x="27.4" y="135.4">+/-10%</text>
<text x="43.3" y="132.2">MXD8546C</text>
<text x="64.8" y="132.9">100pF</text>
<text x="64.8" y="134.2">0201</text>
<text x="64.8" y="135.4">50V</text>
<text x="64.8" y="136.7">±5%</text>
</g>
<g font-size="1.1">
<text x="67" y="20.3" transform="rotate(-90 67 20.3)">2</text>
<text x="76.9" y="22.7" transform="rotate(-90 76.9 22.7)">2</text>
<text x="76.9" y="19" transform="rotate(-90 76.9 19)">1</text>
<text x="84.4" y="22.7" transform="rotate(-90 84.4 22.7)">2</text>
<text x="84.4" y="19" transform="rotate(-90 84.4 19)">1</text>
<text x="91.9" y="22.7" transform="rotate(-90 91.9 22.7)">2</text>
<text x="91.9" y="19" transform="rotate(-90 91.9 19)">1</text>
<text x="99.3" y="22.7" transform="rotate(-90 99.3 22.7)">1</text>
<text x="99.3" y="19" transform="rotate(-90 99.3 19)">2</text>
<text x="106.8" y="22.7" transform="rotate(-90 106.8 22.7)">2</text>
<text x="106.8" y="19" transform="rotate(-90 106.8 19)">1</text>
<text x="125.5" y="22.1">3</text>
<text x="125.5" y="19.6">4</text>
<text x="146.5" y="19.6">35</text>
<text x="146.5" y="22.1">34</text>
<text x="154.4" y="20.2">B1_TRX_OUT</text>
<text x="155.6" y="22.7">B3_TRX_OUT</text>
<text x="162.7" y="20.2">[6]</text>
<text x="164" y="22.7">[6]</text>
<text x="67" y="26.4" transform="rotate(-90 67 26.4)">1</text>
<text x="124.9" y="27.1">10</text>
<text x="125.5" y="29.6">9</text>
<text x="146.5" y="24.6">33</text>
<text x="146.5" y="27.1">32</text>
<text x="146.5" y="29.6">31</text>
<text x="154.4" y="25.2">RF_B34B39_PRX_TXM</text>
<text x="155.6" y="27.7">RF_B2_TRX_TXM</text>
<text x="165.9" y="27.7">[6]</text>
<text x="167.4" y="25.2">[5]</text>
<text x="217.1" y="25.3">[5]</text>
<text x="219.7" y="25.3">RF_2GLB_PAIN_TXM</text>
<text x="237.5" y="26.5" transform="rotate(-90 237.5 26.5)">1</text>
<text x="242.5" y="24.6">1</text>
<text x="246.1" y="24.6">2</text>
<text x="253.7" y="26.5" transform="rotate(-90 253.7 26.5)">1</text>
<text x="271" y="25.3">SDR_TX0_GSM_LB</text>
<text x="282.3" y="25.3">[13]</text>
<text x="58.2" y="31.4">[5]</text>
<text x="60.8" y="31.4">RF_2GHB_PAIN_TXM</text>
<text x="89.4" y="34.6">1</text>
<text x="93" y="34.6">2</text>
<text x="103.1" y="32.1">1</text>
<text x="109.2" y="32.1">2</text>
<text x="125.5" y="34.6">7</text>
<text x="125.5" y="32.1">8</text>
<text x="146.5" y="32.1">29</text>
<text x="146.5" y="34.6">28</text>
<text x="154.4" y="35.1">RF_B34B39_TX_TXM</text>
<text x="154.6" y="30.3">B7_TRX</text>
<text x="155.6" y="32.6">RF_B40_TRX_TXM</text>
<text x="160" y="30.3">[6]</text>
<text x="166.5" y="35.1">[6]</text>
<text x="166.6" y="32.6">[6]</text>
<text x="237.5" y="33.9" transform="rotate(-90 237.5 33.9)">2</text>
<text x="253.7" y="33.9" transform="rotate(-90 253.7 33.9)">2</text>
<text x="60.9" y="40.1">[5]</text>
<text x="61.7" y="37.6">[5]</text>
<text x="63.5" y="40.1">MIPI_DATA_TXM</text>
<text x="64.3" y="37.6">MIPI_CLK_TXM</text>
<text x="125.5" y="37.1">5</text>
<text x="125.5" y="39.6">6</text>
<text x="146.5" y="37.1">27</text>
<text x="146.5" y="39.6">26</text>
<text x="154.4" y="37.6">RF_B41_PRX_TXM</text>
<text x="154.4" y="40.1">RF_B41_TX_TXM</text>
<text x="164.5" y="40.1">[6]</text>
<text x="165.5" y="37.6">[5]</text>
<text x="217.1" y="39">[5]</text>
<text x="219.7" y="39">RF_2GHB_PAIN_TXM</text>
<text x="237.5" y="40.2" transform="rotate(-90 237.5 40.2)">1</text>
<text x="242.5" y="38.3">1</text>
<text x="246.1" y="38.3">2</text>
<text x="254.9" y="40.2" transform="rotate(-90 254.9 40.2)">1</text>
<text x="271" y="39">SDR_TX0_GSM_MB</text>
<text x="282.6" y="39">[13]</text>
<text x="58.4" y="45.1">[5]</text>
<text x="61" y="45.1">RF_2GLB_PAIN_TXM</text>
<text x="125.5" y="44.5">2</text>
<text x="125.5" y="47">1</text>
<text x="237.5" y="47.6" transform="rotate(-90 237.5 47.6)">2</text>
<text x="254.9" y="47.6" transform="rotate(-90 254.9 47.6)">2</text>
<text x="113" y="53.1" transform="rotate(-90 113 53.1)">2</text>
<text x="113" y="49.6" transform="rotate(-90 113 49.6)">1</text>
<text x="124.9" y="53.3">17</text>
<text x="146.5" y="49.5">20</text>
<text x="146.5" y="52">22</text>
<text x="158.1" y="50.1">RF_LB_TRX_TXM</text>
<text x="158.1" y="52.6">RF_MHB_TRX_TXM</text>
<text x="168.4" y="50.1">[5]</text>
<text x="169.6" y="52.6">[5]</text>
<text x="124.9" y="58.2">11</text>
<text x="124.9" y="59.5">12</text>
<text x="124.9" y="54.5">24</text>
<text x="124.9" y="55.7">43</text>
<text x="146.5" y="57">18</text>
<text x="158.1" y="57.5">PH5N_LMHB_FBRX</text>
<text x="169.8" y="57.5">[11]</text>
<text x="6.5" y="63.8">[5]</text>
<text x="9.1" y="63.8">Ph5N_LB_TRX_COMMON</text>
<text x="32.1" y="65.1" transform="rotate(-90 32.1 65.1)">1</text>
<text x="52.1" y="63.2">1</text>
<text x="59.4" y="63.2">2</text>
<text x="78.2" y="65.1" transform="rotate(-90 78.2 65.1)">1</text>
<text x="90.9" y="63.8">RF_LB_TRX_TXM</text>
<text x="101.2" y="63.8">[5]</text>
<text x="124.9" y="60.7">13</text>
<text x="124.9" y="62">14</text>
<text x="124.9" y="63.2">15</text>
<text x="124.9" y="64.5">16</text>
<text x="124.9" y="65.7">19</text>
<text x="146.5" y="63.2">42</text>
<text x="146.5" y="65.7">41</text>
<text x="154.4" y="63.8">RF_B8_TRX_TXM</text>
<text x="164.7" y="63.8">[6]</text>
<text x="32.1" y="71.2" transform="rotate(-90 32.1 71.2)">2</text>
<text x="78.2" y="71.2" transform="rotate(-90 78.2 71.2)">2</text>
<text x="124.9" y="66.9">21</text>
<text x="124.9" y="68.2">23</text>
<text x="124.9" y="69.4">25</text>
<text x="124.9" y="70.7">30</text>
<text x="124.9" y="71.9">36</text>
<text x="146.5" y="68.2">40</text>
<text x="146.5" y="70.7">39</text>
<text x="154.4" y="66.2">RF_N28B_TRX_TXM</text>
<text x="154.4" y="71.2">RF_B5_TRX_TXM</text>
<text x="154.4" y="68.7">RF_ENDC_B5_TRX_TXM</text>
<text x="164.7" y="71.2">[6]</text>
<text x="166.2" y="66.2">[6]</text>
<text x="168.7" y="68.7">[10]</text>
<text x="216.5" y="68.9">[5]</text>
<text x="219.1" y="68.9">MIPI_CLK_TXM</text>
<text x="242.5" y="70.1" transform="rotate(-90 242.5 70.1)">1</text>
<text x="247.5" y="68.2">1</text>
<text x="253.6" y="68.2">2</text>
<text x="124.9" y="73.2">44</text>
<text x="124.9" y="74.4">45</text>
<text x="146.5" y="73.2">38</text>
<text x="146.5" y="75.6">37</text>
<text x="154.4" y="76.2">RF_ENDC_B8_TRX_TXM</text>
<text x="154.4" y="73.7">RF_N28A_TRX_TXM</text>
<text x="166.2" y="73.7">[6]</text>
<text x="168.7" y="76.2">[10]</text>
<text x="242.5" y="76.2" transform="rotate(-90 242.5 76.2)">2</text>
<text x="6.1" y="82.4">[4]</text>
<text x="8.8" y="82.4">RF_MHB_TRX_3P3T1_RFFE</text>
<text x="57" y="81.9">1</text>
<text x="60.7" y="81.9">2</text>
<text x="63.2" y="83.8" transform="rotate(-90 63.2 83.8)">1</text>
<text x="88.4" y="82.4">RF_MHB_TRX_TXM</text>
<text x="99.9" y="82.4">[5]</text>
<text x="216.5" y="82.5">[5]</text>
<text x="219.1" y="82.5">MIPI_DATA_TXM</text>
<text x="242.5" y="83.8" transform="rotate(-90 242.5 83.8)">1</text>
<text x="247.5" y="81.9">1</text>
<text x="253.6" y="81.9">2</text>
<text x="35.9" y="85" transform="rotate(-90 35.9 85)">1</text>
<text x="242.5" y="89.9" transform="rotate(-90 242.5 89.9)">2</text>
<text x="35.9" y="92.4" transform="rotate(-90 35.9 92.4)">2</text>
<text x="63.2" y="91.1" transform="rotate(-90 63.2 91.1)">2</text>
<text x="116.3" y="93.7">[5]</text>
<text x="118.9" y="93.7">RF_B41_PRX_TXM</text>
<text x="139.2" y="95" transform="rotate(-90 139.2 95)">1</text>
<text x="142.3" y="93.1">1</text>
<text x="149.6" y="93.1">2</text>
<text x="152.9" y="95" transform="rotate(-90 152.9 95)">1</text>
<text x="162.8" y="93.1">1</text>
<text x="162.8" y="95.6">2</text>
<text x="176.4" y="93.1">4</text>
<text x="202.3" y="93.6">RF_B41_PRX_DPX</text>
<text x="213.5" y="93.6">[9]</text>
<text x="162.8" y="96.8">3</text>
<text x="176.4" y="96.8">5</text>
<text x="139.2" y="102.3" transform="rotate(-90 139.2 102.3)">2</text>
<text x="152.9" y="102.3" transform="rotate(-90 152.9 102.3)">2</text>
<text x="6.3" y="118.5">[3]</text>
<text x="8.9" y="118.5">DRX_LB_RF_CON</text>
<text x="40.8" y="118">6</text>
<text x="54.4" y="118">8</text>
<text x="69" y="118.5">LB_DRX_DPDT_QDM2310</text>
<text x="84" y="118.5">[8]</text>
<text x="120.8" y="116">[5]</text>
<text x="123.4" y="116">RF_B34B39_PRX_TXM</text>
<text x="145.4" y="115.5">1</text>
<text x="149" y="115.5">2</text>
<text x="154.1" y="117.4" transform="rotate(-90 154.1 117.4)">1</text>
<text x="162.8" y="115.5">1</text>
<text x="162.8" y="119.2">5</text>
<text x="176.4" y="116.7">6</text>
<text x="176.4" y="115.5">9</text>
<text x="187.4" y="116">RF_B39_PRX_DPX</text>
<text x="187.4" y="117.3">RF_B34_PRX_DPX</text>
<text x="198.6" y="116">[9]</text>
<text x="198.6" y="117.3">[9]</text>
<text x="6" y="121.1">[3]</text>
<text x="8.6" y="121.1">TRX_LB_RF_CON</text>
<text x="40.2" y="124.2">10</text>
<text x="40.8" y="120.5">4</text>
<text x="54.4" y="124.2">9</text>
<text x="54.4" y="120.5">2</text>
<text x="68.2" y="120.8">Ph5N_LB_TRX_COMMON</text>
<text x="68.5" y="124.7">RF_BPI1</text>
<text x="74.5" y="124.7">[13]</text>
<text x="82.9" y="120.8">[5]</text>
<text x="154.1" y="124.7" transform="rotate(-90 154.1 124.7)">2</text>
<text x="162.2" y="122.9">10</text>
<text x="162.8" y="120.5">7</text>
<text x="162.8" y="121.7">8</text>
<text x="176.4" y="120.5">2</text>
<text x="176.4" y="121.7">3</text>
<text x="176.4" y="122.9">4</text>
<text x="25.9" y="128.6" transform="rotate(-90 25.9 128.6)">1</text>
<text x="40.8" y="126.7">1</text>
<text x="40.8" y="127.9">3</text>
<text x="54.4" y="127.9">5</text>
<text x="54.4" y="126.7">7</text>
<text x="63.2" y="129.8" transform="rotate(-90 63.2 129.8)">1</text>
<text x="25.3" y="136.7">GND</text>
<text x="25.9" y="132.2" transform="rotate(-90 25.9 132.2)">2</text>
<text x="63.2" y="133.4" transform="rotate(-90 63.2 133.4)">2</text>
<text x="63" y="139.2">GND</text>
<text x="245.2" y="195.2">Title</text>
<text x="245.2" y="198.9">Size</text>
<text x="245.2" y="202.6">Date:</text>
<text x="246.5" y="201.4">A2</text>
<text x="250.2" y="198.9">Document Number</text>
<text x="250.3" y="203.9">Thursday, August 26, 2021</text>
<text x="270.1" y="202.6">Sheet</text>
<text x="286.3" y="198.9">Rev</text>
</g>
<g font-size="1.1" fill="#004080">
<text x="67.8" y="22.4" transform="rotate(-90 67.8 22.4)">2</text>
<text x="127.6" y="22.9">Tx_MB_IN</text>
<text x="127.6" y="20.4">NC5</text>
<text x="139.7" y="20.4">MH_TRX1</text>
<text x="139.7" y="22.9">MH_TRX2</text>
<text x="67.8" y="24.3" transform="rotate(-90 67.8 24.3)">1</text>
<text x="127.6" y="27.9">VBATT</text>
<text x="139.7" y="25.4">MH_TRX3</text>
<text x="139.7" y="27.9">MH_TRX4</text>
<text x="127.6" y="30.4">VCC</text>
<text x="127.6" y="35.4">VIO</text>
<text x="127.6" y="32.9">VRAMP</text>
<text x="139.7" y="30.4">MH_TRX5</text>
<text x="139.7" y="32.9">MH_TRX6</text>
<text x="139.7" y="35.4">MH_TRX7</text>
<text x="127.6" y="37.8">SCLK</text>
<text x="127.6" y="40.3">SDATA</text>
<text x="139.7" y="37.8">MH_TRX8</text>
<text x="139.7" y="40.3">MH_TRX9</text>
<text x="127.6" y="45.3">Tx_LB_IN</text>
<text x="127.6" y="47.8">NC4</text>
<text x="139.6" y="52.8">ANT_MHB</text>
<text x="140.7" y="50.3">ANT_LB</text>
<text x="127.6" y="59">GND</text>
<text x="127.6" y="54">NC1</text>
<text x="127.6" y="55.3">NC2</text>
<text x="127.6" y="56.5">NC3</text>
<text x="142.8" y="57.8">CPL</text>
<text x="127.6" y="60.3">GND</text>
<text x="127.6" y="61.5">GND</text>
<text x="127.6" y="62.7">GND</text>
<text x="127.6" y="64">GND</text>
<text x="127.6" y="65.2">GND</text>
<text x="140.9" y="64">L_TRX1</text>
<text x="127.6" y="66.5">GND</text>
<text x="127.6" y="67.7">GND</text>
<text x="127.6" y="69">GND</text>
<text x="127.6" y="70.2">GND</text>
<text x="127.6" y="71.5">GND</text>
<text x="140.9" y="66.5">L_TRX2</text>
<text x="140.9" y="69">L_TRX3</text>
<text x="140.9" y="71.5">L_TRX4</text>
<text x="127.6" y="72.7">GND</text>
<text x="127.6" y="73.9">GND</text>
<text x="127.6" y="75.2">GND</text>
<text x="140.9" y="73.9">L_TRX5</text>
<text x="140.9" y="76.4">L_TRX6</text>
<text x="164.9" y="93.9">IN</text>
<text x="172.5" y="93.9">OUT</text>
<text x="164.9" y="97.6">GND2</text>
<text x="164.9" y="96.4">GND1</text>
<text x="171.7" y="97.6">GND3</text>
<text x="43" y="118.7">RFin2</text>
<text x="49.2" y="118.7">RFout2</text>
<text x="164.9" y="116.3">OUTPUT</text>
<text x="164.9" y="120">GND</text>
<text x="171.5" y="117.5">INPUT</text>
<text x="171.5" y="116.3">INPUT</text>
<text x="43" y="121.2">RFin1</text>
<text x="43" y="125">VDD</text>
<text x="49.2" y="121.2">RFout1</text>
<text x="50" y="125">CTRL</text>
<text x="164.9" y="121.2">GND</text>
<text x="164.9" y="122.5">GND</text>
<text x="164.9" y="123.7">GND</text>
<text x="172.4" y="121.2">GND</text>
<text x="172.4" y="122.5">GND</text>
<text x="172.4" y="123.7">GND</text>
<text x="43" y="127.5">GND</text>
<text x="43" y="128.7">GND</text>
<text x="50.4" y="128.7">GND</text>
<text x="50.4" y="127.5">GND</text>
</g>
<g font-size="1.1" fill="#000040">
<text x="61.7" y="32.8">[13]</text>
<text x="64.9" y="32.8">APC</text>
<text x="260.2" y="68.7">MIPI5_A_SCLK_RFIC</text>
<text x="272.9" y="68.7">[11,13]</text>
<text x="260.2" y="82.4">MIPI5_A_SDATA_RFIC</text>
<text x="273.6" y="82.4">[11,13]</text>
</g>
<g font-size=".9">
<text x="30.1" y="1">5</text>
<text x="87.8" y="1">4</text>
<text x="145.5" y="1">3</text>
<text x="203.2" y="1">2</text>
<text x="260.9" y="1">1</text>
<text x=".4" y="27.5">D</text>
<text x="290.1" y="27.5">D</text>
<text x=".4" y="78.3">C</text>
<text x="290.1" y="78.3">C</text>
<text x=".4" y="129.1">B</text>
<text x="290.1" y="129.1">B</text>
<text x=".4" y="179.9">A</text>
<text x="290.1" y="179.9">A</text>
<text x="30.1" y="205.4">5</text>
<text x="87.8" y="205.4">4</text>
<text x="145.5" y="205.4">3</text>
<text x="203.2" y="205.4">2</text>
</g>
</svg>
